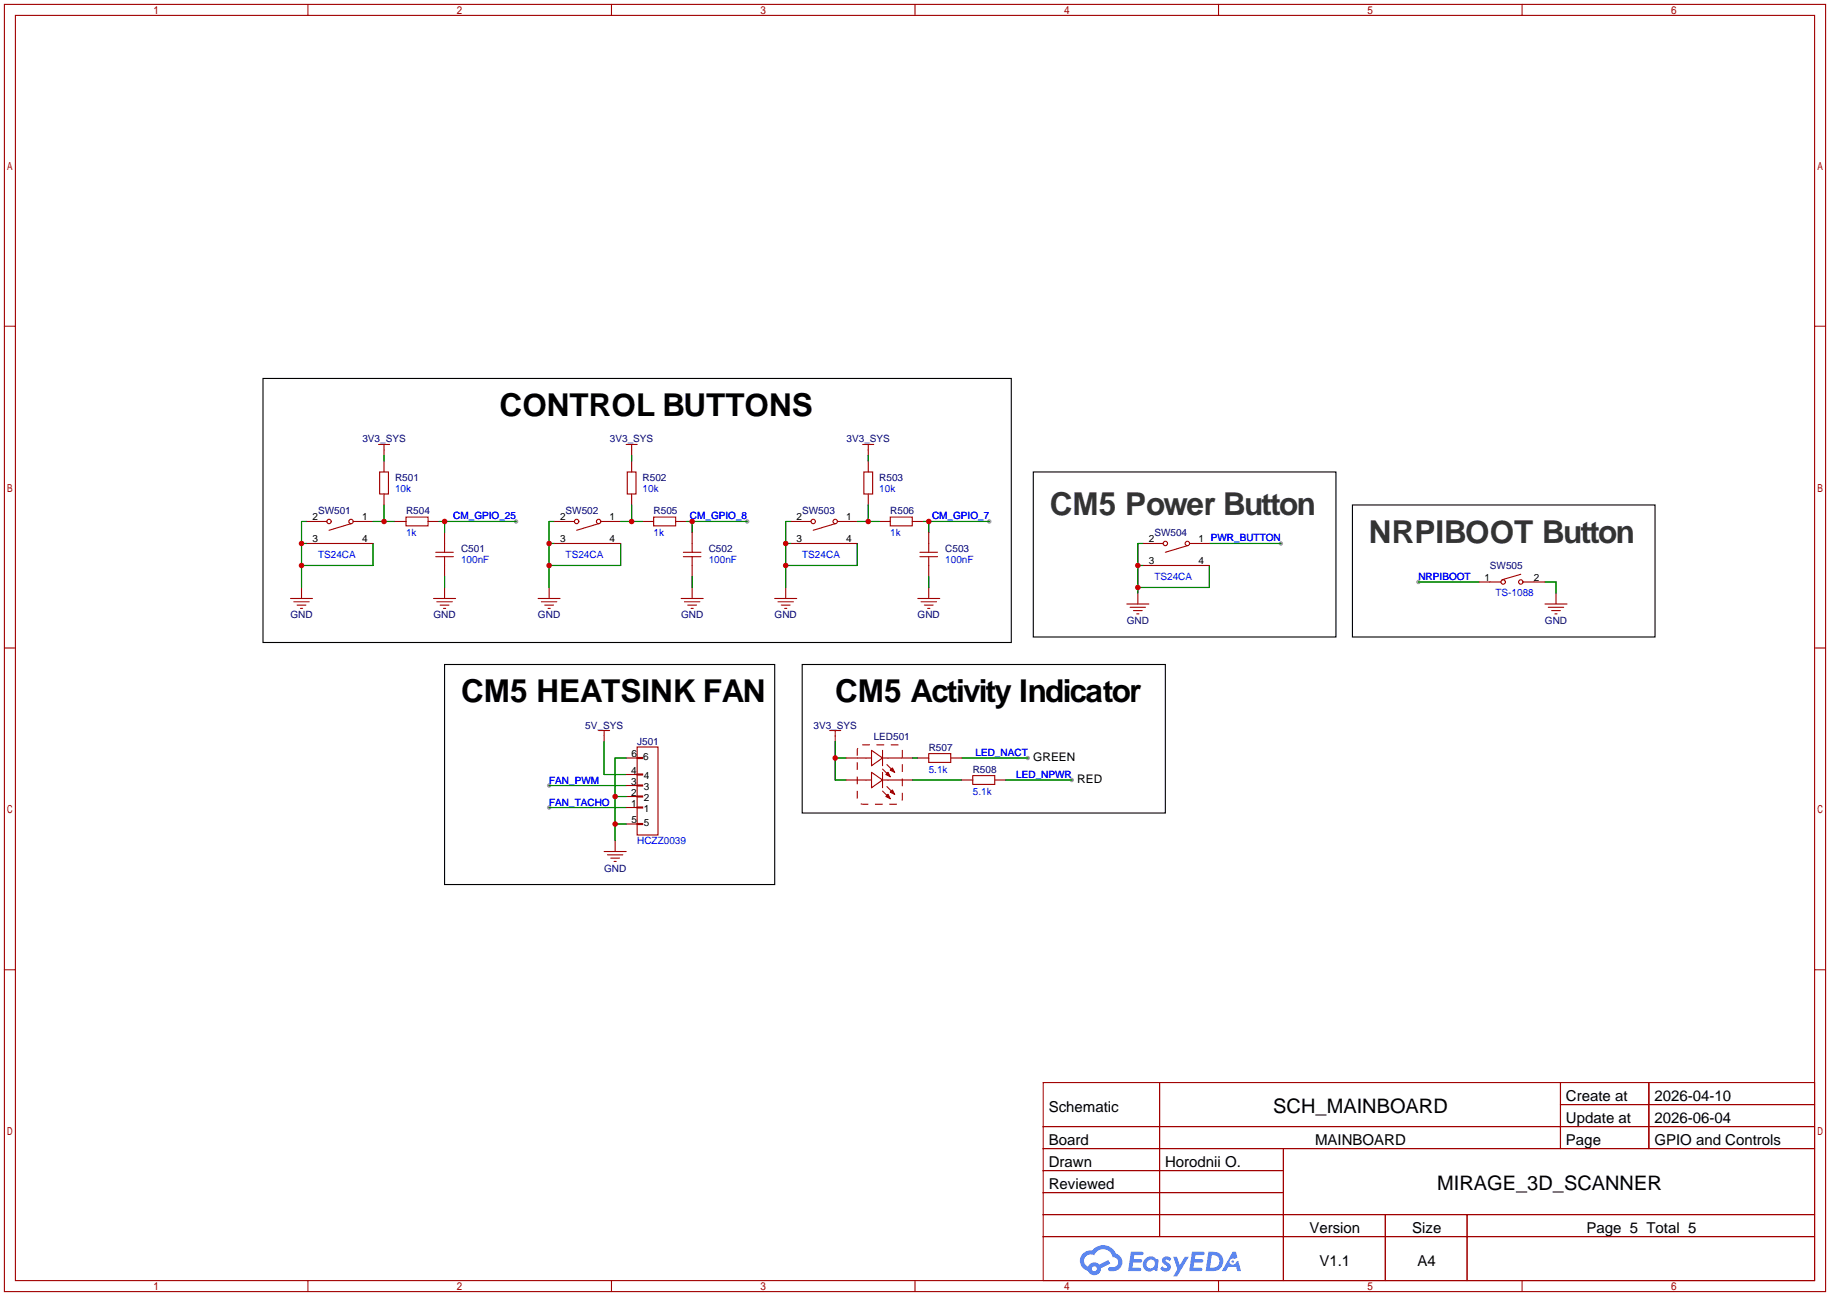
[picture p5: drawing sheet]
<svg xmlns="http://www.w3.org/2000/svg" width="422mm" height="299mm" viewBox="0 0 422 299" stroke-linecap="round" stroke-linejoin="round" font-family="sans-serif">
<g fill="#999">
<circle cx="126.7" cy="186.4" r=".51"/>
<circle cx="126.7" cy="181.4" r=".51"/>
<circle cx="237.2" cy="175" r=".51"/>
<circle cx="295.7" cy="125.5" r=".51"/>
<circle cx="327.4" cy="134.4" r=".51"/>
<circle cx="247.4" cy="180.1" r=".51"/>
<circle cx="172.5" cy="120.4" r=".51"/>
<circle cx="119.1" cy="120.4" r=".51"/>
<circle cx="228.3" cy="120.4" r=".51"/>
</g>
<g fill="none" stroke="#a10000" stroke-width=".25">
<path d="M1 1h420.4v297.2h-420.4zM3.6 3.6h415.2v292.1h-415.2zM71.1 1v2.6M141.1 1v2.6M211.2 1v2.6M281.3 1v2.6M351.3 1v2.6M1 75.3h2.6M418.8 75.3h2.6M1 149.6h2.6M418.8 149.6h2.6M1 223.9h2.6"/>
<path d="M418.8 223.9h2.6M240.8 249.9h178v45.8h-178zM267.7 249.9v35.6M360.2 249.9v15.3M360.2 255h58.6M380.6 249.9v15.3M240.8 260.1h178M240.8 265.2h178M240.8 270.3h55.4M240.8 275.3h55.4M296.2 265.2v30.5M71.1 295.7v2.5"/>
<path d="M141.1 295.7v2.5M211.2 295.7v2.5M240.8 280.4h178M240.8 285.5h178M281.3 295.7v2.5M319.8 280.4v15.3M338.6 280.4v15.3M351.3 295.7v2.5"/>
</g>
<g fill="#5487ff">
<path d="M268.5 290.3a1.3 1.3 0 0 1 1.9 .3l-.4 .6a.54 .54 0 0 0-1-.2l.2 .2a1.28 1.28 0 0 1 .8 2 1.53 1.53 0 0 1-2.2-.3l.5-.6 .8 .5a.31 .31 0 0 0 .3-.3 .31 .31 0 0 0-.2-.3 1.12 1.12 0 0 1-.7-1.9z"/>
<path d="M270.8 290.2h.8l.7 1.9 1.2-1.9h.9l-2.7 4.5h-.9l1-1.7z"/>
<path d="M261 289h2.3a.46 .46 0 0 1 .5 .1 .46 .46 0 0 1 .1 .5l-.3 .2h-1.8l-.1 .9h1.6a.4 .4 0 0 1 .3 .4 .4 .4 0 0 1-.4 .4h-1.6l-.2 1.2h1.4a.46 .46 0 0 1 .5 .1 .46 .46 0 0 1 .1 .5l-.4 .2h-2.6z"/>
<path d="M275.1 289h2.3a.47 .47 0 0 1 .5 .1 .47 .47 0 0 1 .1 .5l-.3 .2h-1.8l-.1 .9h1.6a.4 .4 0 0 1 .4 .4 .4 .4 0 0 1-.5 .4h-1.6l-.2 1.2h1.4a.46 .46 0 0 1 .5 .1 .46 .46 0 0 1 .1 .5l-.4 .2h-2.6z"/>
<path d="M284.5 289h.8l.3 1.3-.6 .4a.75 .75 0 0 0-1.1 .3 .75 .75 0 0 0 .5 1 .75 .75 0 0 0 .9-.6l.5-.3 .6 2.4h-.8l-.3-1h-1.8l-.5 1h-1z"/>
<path d="M278.9 289l-.6 4.5h1.4a2.27 2.27 0 0 0 2.7-2.3 2.27 2.27 0 0 0-2.7-2.2zM279.7 289.8a1.5 1.5 0 0 1 1.8 1.5 1.5 1.5 0 0 1-1.9 1.4h-.3z"/>
<path d="M264.4 290.6a1.6 1.6 0 0 0-.4 2.3 1.6 1.6 0 0 0 2.3 .2l.8 .4 .3-2.5-.1-.3h-.5a1.58 1.58 0 0 0-2.4-.1zM265 291.1a.99 .99 0 0 1 1.6 .6 .99 .99 0 0 1-1.3 1.1 .98 .98 0 0 1-.3-1.7z"/>
<path d="M250 289.4a2.37 2.37 0 0 0 1.1 4 1.54 1.54 0 0 0 1.8 1 1.54 1.54 0 0 0 1.2-1.6l2.2-1.1-.5-.8-2.1 1.1a1.57 1.57 0 0 0-2.6 .4 1.5 1.5 0 0 1-.7-2.1 1.5 1.5 0 0 1 2.2-.5 2.23 2.23 0 0 1 2.3-1.4 2.23 2.23 0 0 1 1.9 1.8 1.16 1.16 0 0 1 1.3 1.1 1.16 1.16 0 0 1-1.1 1.3h-.7a.47 .47 0 0 0-.5 .3 .47 .47 0 0 0 .4 .6 2.14 2.14 0 0 0 2.7-1.4 2.14 2.14 0 0 0-1.3-2.7 3.2 3.2 0 0 0-5.5-.7l-1.1 .1zM252 292.9a.6 .6 0 0 1 1.2 0 .6 .6 0 0 1-1.2 0z"/>
<circle cx="284.6" cy="291.3" r=".28"/>
</g>
<g fill="none" stroke="#a10000" stroke-width=".25">
<path d="M87.4 102.6h2.5M87.6 109h2.1v5h-2.1zM88.6 102.6v2.6M88.6 106.4v2.6M88.6 114v2.6M93.7 119.4h5.1v2h-5.1zM144.5 102.6h2.6M144.8 109h2v5h-2zM145.8 102.6v2.6M145.8 106.4v2.6M145.8 114v2.6M150.9 119.4h5.1v2h-5.1z"/>
<path d="M199.1 102.6h2.6M199.4 109h2v5h-2zM200.4 102.6v2.6M200.4 106.4v2.6M200.4 114v2.6M205.5 119.4h5.1v2h-5.1zM67.1 138.2h5M67.8 138.9h3.6M68.6 139.7h2M69.6 135.6v2.6M70.9 120.4h4.5M70.9 125.5h15.2"/>
<path d="M81 120.9l-5.1 1.5M81.5 120.4h4.6M91.2 120.4h2.5M98.8 120.4h2.5M100.1 138.2h5.1M100.6 128.5h4M100.6 127.5h4M100.8 138.9h3.6M101.6 139.7h2M102.6 122.9v4.6M102.6 128.5v4.6M102.6 135.6v2.6"/>
<path d="M124.2 138.2h5.1M125 138.9h3.5M125.7 139.7h2.1M126.7 135.6v2.6M128 120.4h4.6M128 125.5h15.3M138.2 120.9l-5.1 1.5M138.7 120.4h4.6M148.3 120.4h2.6M156 120.4h2.5M157.2 138.2h5.1M157.7 128.5h4.1"/>
<path d="M157.7 127.5h4.1M158 138.9h3.5M158.7 139.7h2.1M159.8 122.9v4.6M159.8 128.5v4.6M159.8 135.6v2.6M178.8 138.2h5.1M179.6 138.9h3.5M180.3 139.7h2.1M181.4 135.6v2.6M182.6 120.4h4.6M182.6 125.5h15.3"/>
<path d="M192.8 120.9l-5.1 1.5M193.3 120.4h4.6M202.9 120.4h2.6M210.6 120.4h2.5M211.8 138.2h5.1M212.3 128.5h4.1M212.3 127.5h4.1M212.6 138.9h3.6M213.4 139.7h2M214.4 122.9v4.6M214.4 128.5v4.6M214.4 135.6v2.6"/>
<path d="M260.1 139.4h5.1M262.6 136.9v2.5M263.9 125.5h4.6M263.9 130.6h15.2M274.1 126l-5.1 1.5M274.6 125.5h4.5M341.4 134.4h5.1M351 132.6l-4.3 1.3M351.5 134.4h5.1M356.6 139.4h5.1M359.2 136.9v2.5M69.3 140.5h.5"/>
<path d="M102.4 140.5h.5M126.5 140.5h.5M159.5 140.5h.5M181.1 140.5h.5M214.1 140.5h.5M260.9 140.2h3.5M261.6 141h2.1M262.4 141.7h.5M357.4 140.2h3.5M358.1 141h2.1M358.9 141.7h.5M138.2 168.7h2.5"/>
<path d="M139.4 168.7v2.5M144.5 175h2.6M144.5 178.8h2.6M147.1 172.5h4.8v20.3h-4.8zM147.1 178.7h1.2v.2h-1.2zM147.1 174.9h1.2v.2h-1.2zM191.5 168.7h2.6M192.8 168.7v2.5M195.3 175h5.9M201.2 173.2l2.5 1.8-2.5 1.8zM201.2 178.3l2.5 1.8-2.5 1.8zM203.7 175h6.9"/>
<path d="M203.7 173.2v3.6M203.7 178.3v3.6M204.7 176.5l1 1M211.8 175h2.6M214.4 174h5.1v2h-5.1zM219.5 175h2.5M224.5 179.1h5.1v2h-5.1zM139.4 196.6h5.1M140.2 197.4h3.6M141 198.1h2M141.7 198.9h.5M142 194.1v2.5"/>
<path d="M144.5 186.4h2.6M144.5 183.9h2.6M144.5 181.4h2.6M144.5 190.2h2.6M147.1 186.3h1.2v.3h-1.2zM147.1 183.8h1.2v.2h-1.2zM147.1 181.2h1.2v.3h-1.2zM147.1 190.1h1.2v.3h-1.2zM195.3 180.1h5.9M203.7 180.1h6.9M203.7 182.6l1 1M204.7 181.6l1 1"/>
<path d="M222 180.1h2.5M229.6 180.1h2.6"/>
<circle cx="75.9" cy="120.4" r=".51"/>
<circle cx="81" cy="120.4" r=".51"/>
<circle cx="133.1" cy="120.4" r=".51"/>
<circle cx="138.2" cy="120.4" r=".51"/>
<circle cx="187.7" cy="120.4" r=".51"/>
<circle cx="192.8" cy="120.4" r=".51"/>
<circle cx="269" cy="125.5" r=".51"/>
<circle cx="274.1" cy="125.5" r=".51"/>
<circle cx="347" cy="134.4" r=".51"/>
<circle cx="351" cy="134.4" r=".51"/>
</g>
<g fill="none" stroke="#008700" stroke-width=".25">
<path d="M88.6 105.2v1.2M88.6 116.6v3.8M145.8 105.2v1.2M145.8 116.6v3.8M200.4 105.2v1.2M200.4 116.6v3.8M69.6 125.5h1.3M70.9 120.4h-1.3v15.2M86.1 125.5v5.1h-16.5M86.1 120.4h5.1M101.3 120.4h17.8M102.6 120.4v2.5"/>
<path d="M102.6 133.1v2.5M126.7 125.5h1.3M128 120.4h-1.3v15.2M143.3 125.5v5.1h-16.6M143.3 120.4h5M158.5 120.4h14M159.8 120.4v2.5M159.8 133.1v2.5M181.4 125.5h1.2M182.6 120.4h-1.2v15.2M197.9 125.5v5.1h-16.5M197.9 120.4h5"/>
<path d="M213.1 120.4h15.2M214.4 120.4v2.5M214.4 133.1v2.5M262.6 130.6h1.3M263.9 125.5h-1.3v11.4M279.1 125.5h16.6M279.1 130.6v5h-16.5M327.4 134.4h14M356.6 134.4h2.6v2.5M139.4 171.2v7.6h5.1M144.5 175h-2.5v19.1M192.8 175h2.5"/>
<path d="M192.8 171.2v8.9h2.5M210.6 175h1.2M222 175h15.2M126.7 186.4h17.8M126.7 181.4h17.8M142 183.9h2.5M142 190.2h2.5M210.6 180.1h11.4M232.2 180.1h15.2"/>
</g>
<path d="M60.7 87.4h172.7v60.9h-172.7zM238.5 109h69.9v38.1h-69.9zM312.2 116.6h69.8v30.5h-69.8zM102.6 153.4h76.2v50.8h-76.2zM185.2 153.4h83.8v34.3h-83.8z" fill="none" stroke="#000" stroke-width=".25"/>
<g fill="#a10000" stroke="#a10000" stroke-width=".25">
<path d="M205.5 177.8l.5-.5 .5 1z"/>
<path d="M204.5 178.8l.5-.5 .5 1z"/>
<path d="M203.7 177.5l1 1.1z"/>
<path d="M204.5 183.9l.5-.5 .5 1z"/>
<path d="M205.5 182.9l.5-.5 .5 1z"/>
</g>
<path d="M199.1 172h7.9a1.27 1.27 0 0 1 1.3 1.2v11.2a1.35 1.35 0 0 1-1.3 1.3h-7.9a1.35 1.35 0 0 1-1.2-1.3v-11.2a1.35 1.35 0 0 1 1.2-1.2" fill="none" stroke="#a10000" stroke-width=".25" stroke-dasharray="1.5 1.8"/>
<g fill="#c00">
<circle cx="192.8" cy="175" r=".63"/>
<circle cx="142" cy="183.9" r=".63"/>
<circle cx="142" cy="190.2" r=".63"/>
<circle cx="69.6" cy="130.6" r=".63"/>
<circle cx="69.6" cy="125.5" r=".63"/>
<circle cx="126.7" cy="130.6" r=".63"/>
<circle cx="126.7" cy="125.5" r=".63"/>
<circle cx="181.4" cy="130.6" r=".63"/>
<circle cx="181.4" cy="125.5" r=".63"/>
<circle cx="88.6" cy="120.4" r=".63"/>
<circle cx="262.6" cy="135.6" r=".63"/>
<circle cx="262.6" cy="130.6" r=".63"/>
<circle cx="145.8" cy="120.4" r=".63"/>
<circle cx="159.8" cy="120.4" r=".63"/>
<circle cx="102.6" cy="120.4" r=".63"/>
<circle cx="200.4" cy="120.4" r=".63"/>
<circle cx="214.4" cy="120.4" r=".63"/>
</g>
<g font-size="7.3">
<text x="115.3" y="96.1">CONTROL BUTTONS</text>
<text x="106.4" y="162.1">CM5 HEATSINK FAN</text>
<text x="192.8" y="162.1">CM5 Activity Indicator</text>
</g>
<g font-size="7.3" fill="#333">
<text x="242.3" y="118.9">CM5 Power Button</text>
<text x="316" y="125.3">NRPIBOOT Button</text>
</g>
<g font-size="4.6">
<text x="293.9" y="257">SCH_MAINBOARD</text>
<text x="331.7" y="274.8">MIRAGE_3D_SCANNER</text>
</g>
<g font-size="3.5">
<text x="242.1" y="256.7">Schematic</text>
<text x="361.5" y="254.2">Create at</text>
<text x="381.9" y="254.2">2026-04-10</text>
<text x="361.5" y="259.2">Update at</text>
<text x="381.9" y="259.2">2026-06-04</text>
<text x="242.1" y="264.3">Board</text>
<text x="242.1" y="269.4">Drawn</text>
<text x="268.9" y="269.4">Horodnii O.</text>
<text x="303.6" y="264.3">MAINBOARD</text>
<text x="361.5" y="264.3">Page</text>
<text x="381.9" y="264.3">GPIO and Controls</text>
<text x="242.1" y="274.5">Reviewed</text>
<text x="302.3" y="284.6">Version</text>
<text x="326" y="284.6">Size</text>
<text x="366.2" y="284.6">Page 5 Total 5</text>
<text x="304.6" y="292.3">V1.1</text>
<text x="327.2" y="292.3">A4</text>
</g>
<g font-size="2.7">
<text x="238.5" y="175.7">GREEN</text>
<text x="248.7" y="180.8">RED</text>
</g>
<g font-size="2.3" fill="#000080">
<text x="83.6" y="102.2">3V3_SYS</text>
<text x="140.8" y="102.2">3V3_SYS</text>
<text x="195.4" y="102.2">3V3_SYS</text>
<text x="91.2" y="111">R501</text>
<text x="148.3" y="111">R502</text>
<text x="202.9" y="111">R503</text>
<text x="73.4" y="118.7">SW501</text>
<text x="93.7" y="118.7">R504</text>
<text x="130.6" y="118.7">SW502</text>
<text x="150.9" y="118.7">R505</text>
<text x="185.2" y="118.7">SW503</text>
<text x="205.5" y="118.7">R506</text>
<text x="266.4" y="123.7">SW504</text>
<text x="106.4" y="127.6">C501</text>
<text x="163.6" y="127.6">C502</text>
<text x="218.2" y="127.6">C503</text>
<text x="343.9" y="131.4">SW505</text>
<text x="67" y="142.8">GND</text>
<text x="100.1" y="142.8">GND</text>
<text x="124.2" y="142.8">GND</text>
<text x="157.2" y="142.8">GND</text>
<text x="178.8" y="142.8">GND</text>
<text x="211.8" y="142.8">GND</text>
<text x="260.1" y="144.1">GND</text>
<text x="356.6" y="144.1">GND</text>
<text x="135.1" y="168.2">5V_SYS</text>
<text x="147.1" y="172">J501</text>
<text x="187.8" y="168.2">3V3_SYS</text>
<text x="201.7" y="170.7">LED501</text>
<text x="214.4" y="173.3">R507</text>
<text x="224.5" y="178.4">R508</text>
<text x="139.4" y="201.2">GND</text>
</g>
<g font-size="2.3" fill="#00f">
<text x="91.2" y="113.6">10k</text>
<text x="148.3" y="113.6">10k</text>
<text x="202.9" y="113.6">10k</text>
<text x="104.6" y="119.9">CM_GPIO_25</text>
<text x="159.2" y="119.9">CM_GPIO_8</text>
<text x="215.1" y="119.9">CM_GPIO_7</text>
<text x="93.7" y="123.7">1k</text>
<text x="150.9" y="123.7">1k</text>
<text x="205.5" y="123.7">1k</text>
<text x="73.4" y="128.8">TS24CA</text>
<text x="106.4" y="130.1">100nF</text>
<text x="130.6" y="128.8">TS24CA</text>
<text x="163.6" y="130.1">100nF</text>
<text x="185.2" y="128.8">TS24CA</text>
<text x="218.2" y="130.1">100nF</text>
<text x="266.4" y="133.9">TS24CA</text>
<text x="327.4" y="133.9">NRPIBOOT</text>
<text x="345.2" y="137.7">TS-1088</text>
<text x="214.4" y="178.4">5.1k</text>
<text x="225.2" y="174.5">LED_NACT</text>
<text x="234.6" y="179.6">LED_NPWR</text>
<text x="126.7" y="186">FAN_TACHO</text>
<text x="126.7" y="180.9">FAN_PWM</text>
<text x="224.5" y="183.4">5.1k</text>
<text x="147.1" y="194.9">HCZZ0039</text>
</g>
<g font-size="2.3">
<text x="72.1" y="125.2">3</text>
<text x="72.1" y="120.2">2</text>
<text x="83.6" y="125.2">4</text>
<text x="83.6" y="120.2">1</text>
<text x="129.3" y="125.2">3</text>
<text x="129.3" y="120.2">2</text>
<text x="140.7" y="125.2">4</text>
<text x="140.7" y="120.2">1</text>
<text x="183.9" y="125.2">3</text>
<text x="183.9" y="120.2">2</text>
<text x="195.3" y="125.2">4</text>
<text x="195.3" y="120.2">1</text>
<text x="265.2" y="125.2">2</text>
<text x="276.6" y="125.2">1 PWR_BUTTON</text>
<text x="265.2" y="130.3">3</text>
<text x="276.6" y="130.3">4</text>
<text x="342.6" y="134.1">1</text>
<text x="354.1" y="134.1">2</text>
<text x="145.7" y="178.6">4</text>
<text x="145.8" y="174.8">6</text>
<text x="148.5" y="175.6">6</text>
<text x="148.6" y="179.9">4</text>
<text x="145.7" y="183.7">2</text>
<text x="145.7" y="181.1">3</text>
<text x="148.6" y="185">2</text>
<text x="148.6" y="182.4">3</text>
<text x="145.7" y="186.2">1</text>
<text x="145.8" y="190">5</text>
<text x="148.6" y="187.5">1</text>
<text x="148.6" y="190.8">5</text>
</g>
</svg>
